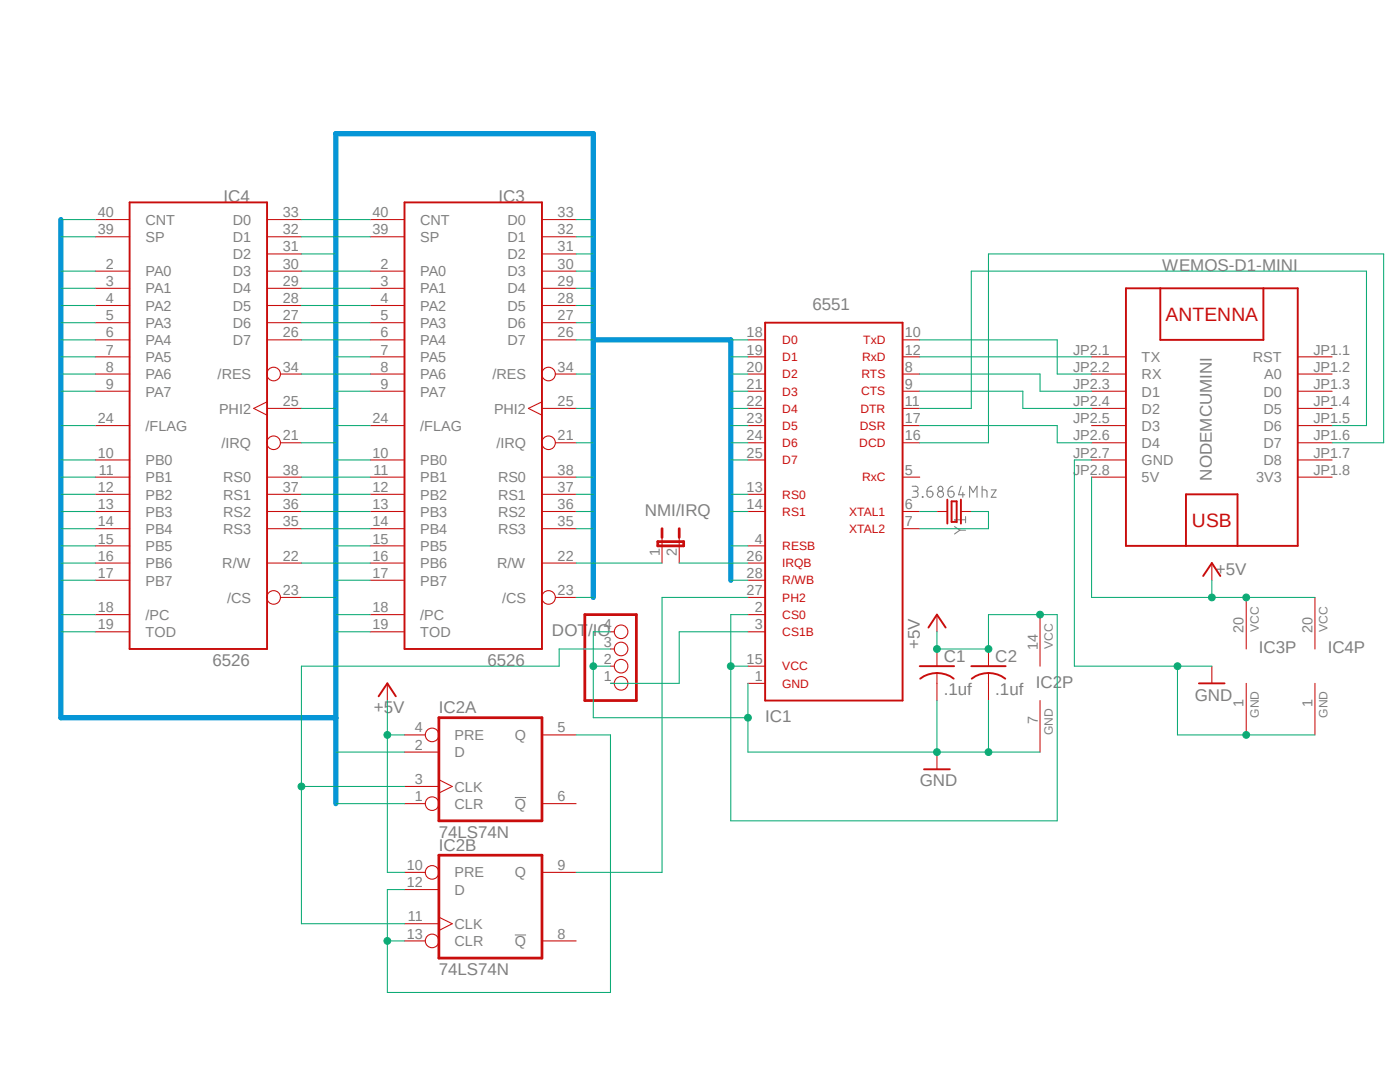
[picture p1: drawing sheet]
<svg xmlns="http://www.w3.org/2000/svg" width="279mm" height="216mm" viewBox="0 0 279 216" stroke-linecap="round" stroke-linejoin="round" font-family="sans-serif">
<path d="M11.6 26.1l264.7 172.1M276.3 26.1l-264.7 172.1" fill="none" stroke="#fff" stroke-width=".2"/>
<g fill="none" stroke="#808080" stroke-width=".21">
<path d="M182 97h.8a.49 .49 0 0 1 .4 .5 .49 .49 0 0 1-.4 .5h-.5M182.6 98a.61 .61 0 0 1 .6 .6 .61 .61 0 0 1-.6 .6h-.6M184.1 99.1l.1 .1zM185 98h.7a.61 .61 0 0 1 .5 .7 .61 .61 0 0 1-.6 .5 .61 .61 0 0 1-.6-.6zM186 97a1 1 0 0 0-1 1M189.2 98h.7a.63 .63 0 0 1 .5 .7 .63 .63 0 0 1-.6 .5 .63 .63 0 0 1-.6-.6zM190.2 97a1.07 1.07 0 0 0-1 1M191.8 97l-.5 1.7h1.2M192.2 98.3v.9M193.5 99.2v-2.2l.7 1.3 .8-1.3v2.2M196 97.7h.6l.3 .3 .1 1.2M196 97v2.2"/>
<path d="M197.8 97.7h1l-1 1.5h1M190.5 105.1l1.1 .7M191.6 105.8l-1.1 .8M191.6 105.8h1.1M192.7 103.7h-2.2l.5 .6M192.7 103.1v1.2M102.7 159.1h2.3M102.7 186.6h2.3"/>
<circle cx="187.7" cy="97.5" r=".49"/>
<circle cx="187.7" cy="98.6" r=".6"/>
</g>
<g fill="none" stroke="#c90d0c" stroke-width=".38">
<path d="M25.9 40.4h27.4v89.1h-27.4zM80.7 40.4h27.5v89.1h-27.5zM224.7 57.5h34.3v51.4h-34.3zM231.6 57.5v10.3h20.5v-10.3M152.7 64.4h27.4v75.4h-27.4zM189.1 99.7v4.8M191.8 99.7v4.8M189.9 100h1v4.1h-1zM236.7 108.9v-10.3h10.3v10.3M240.1 114.9l1.8-2.5 1.6 2.5M75.6 138.9l1.7-2.5 1.7 2.5M183.6 132.9h6.8"/>
<path d="M183.6 135.4a5.5 5.5 0 0 1 6.7 0M185.3 125.2l1.7-2.6 1.7 2.6M193.8 132.9h6.9M193.9 135.4a5.5 5.5 0 0 1 6.7 0M239.3 136.4h5.1M184.4 153.5h5.2"/>
</g>
<g fill="none" stroke="#c90d0c" stroke-width=".21">
<path d="M19 47.2h6.9M19 43.8h6.9M19 57.5h6.9M19 54.1h6.9M53.3 47.2h6.9M53.3 43.8h6.9M53.3 57.5h6.9M53.3 54.1h6.9M53.3 50.7h6.9M73.9 47.2h6.8M73.9 43.8h6.8M73.9 57.5h6.8"/>
<path d="M73.9 54.1h6.8M108.2 47.2h6.8M108.2 43.8h6.8M108.2 57.5h6.8M108.2 54.1h6.8M108.2 50.7h6.8M19 74.6h6.9M19 78.1h6.9M19 67.8h6.9M19 71.2h6.9M19 64.4h6.9M19 61h6.9"/>
<path d="M53.3 67.8h6.9M53.3 64.4h6.9M53.3 61h6.9M56 74.6h4.2M73.9 74.6h6.8M73.9 78.1h6.8M73.9 67.8h6.8M73.9 71.2h6.8M73.9 64.4h6.8M73.9 61h6.8M108.2 67.8h6.8M108.2 64.4h6.8"/>
<path d="M108.2 61h6.8M110.8 74.6h4.2M149.3 74.6h3.4M149.3 78.1h3.4M149.3 67.8h3.4M149.3 71.2h3.4M180.1 74.6h3.5M180.1 78.1h3.5M180.1 67.8h3.5M180.1 71.2h3.5M217.8 74.6h6.9M217.8 78.1h6.9"/>
<path d="M217.8 71.2h6.9M259 74.6h6.9M259 78.1h6.9M259 71.2h6.9M19 95.2h6.9M19 98.6h6.9M19 84.9h6.9M19 91.8h6.9M53.3 95.2h6.9M53.3 81.5h6.9M53.3 98.6h6.9M53.3 80.2l-2.7 1.3 2.7 1.3"/>
<path d="M56 88.3h4.2M73.9 95.2h6.8M73.9 98.6h6.8M73.9 84.9h6.8M73.9 91.8h6.8M108.2 95.2h6.8M108.2 81.5h6.8M108.2 98.6h6.8M108.2 80.2l-2.7 1.3 2.7 1.3M110.8 88.3h4.2M149.3 81.5h3.4M149.3 98.6h3.4"/>
<path d="M149.3 88.3h3.4M149.3 84.9h3.4M149.3 91.8h3.4M180.1 95.2h3.5M180.1 81.5h3.5M180.1 88.3h3.5M180.1 84.9h3.5M217.8 95.2h6.9M217.8 81.5h6.9M217.8 88.3h6.9M217.8 84.9h6.9M217.8 91.8h6.9"/>
<path d="M259 95.2h6.9M259 81.5h6.9M259 88.3h6.9M259 84.9h6.9M259 91.8h6.9M19 108.9h6.9M19 102.1h6.9M19 105.5h6.9M19 112.4h6.9M19 115.8h6.9M53.3 102.1h6.9M53.3 105.5h6.9"/>
<path d="M53.3 112.4h6.9M56 119.2h4.2M73.9 108.9h6.8M73.9 102.1h6.8M73.9 105.5h6.8M73.9 112.4h6.8M73.9 115.8h6.8M108.2 102.1h6.8M108.2 105.5h6.8M108.2 112.4h6.8M110.8 119.2h4.2M132.1 107.2v5.2"/>
<path d="M135.6 107.2v5.2M149.3 108.9h3.4M149.3 102.1h3.4M149.3 112.4h3.4M149.3 119.2h3.4M149.3 115.8h3.4M180.1 102.1h3.5M180.1 105.5h3.5M187 102.1h2.1M191.8 102.1h2M241.9 112.4v3.4M248.7 119.2v10.3"/>
<path d="M262.4 119.2v10.3M19 122.6h6.9M19 126.1h6.9M73.9 122.6h6.8M73.9 126.1h6.8M77.3 136.4v3.4M121.8 136.4h.8M121.8 126.1h.8M121.8 132.9h.8M121.8 129.5h.8M149.3 136.4h3.4M149.3 122.6h3.4"/>
<path d="M149.3 126.1h3.4M149.3 132.9h3.4M187 122.6v3.5M187 129.5v3.4M187 134.3v5.5M197.3 129.5v3.4M197.3 134.3v5.5M207.6 122.6v10.3M207.6 139.8v10.3M241.9 132.9v3.5M248.7 136.4v10.2M262.4 136.4v10.2"/>
<path d="M80.7 150.1h6.9M80.7 156.9h6.9M80.7 146.6h4.2M87.6 155.6l2.7 1.3-2.7 1.3M108.2 146.6h6.8M187 150.1v3.4M80.7 160.4h4.2M80.7 177.5h6.9M80.7 174.1h4.2M108.2 160.4h6.8M108.2 174.1h6.8M80.7 187.7h4.2"/>
<path d="M80.7 184.3h6.9M87.6 183l2.7 1.3-2.7 1.4M108.2 187.7h6.8"/>
<circle cx="54.6" cy="74.6" r="1.36"/>
<circle cx="109.5" cy="74.6" r="1.36"/>
<circle cx="54.6" cy="88.3" r="1.36"/>
<circle cx="109.5" cy="88.3" r="1.36"/>
<circle cx="54.6" cy="119.2" r="1.36"/>
<circle cx="109.5" cy="119.2" r="1.36"/>
<circle cx="123.9" cy="126.1" r="1.36"/>
<circle cx="123.9" cy="132.9" r="1.36"/>
<circle cx="123.9" cy="136.4" r="1.36"/>
<circle cx="123.9" cy="129.5" r="1.36"/>
<circle cx="86.2" cy="146.6" r="1.36"/>
<circle cx="86.2" cy="160.4" r="1.36"/>
<circle cx="86.2" cy="174.1" r="1.36"/>
<circle cx="86.2" cy="187.7" r="1.36"/>
</g>
<path d="M131.3 108.1h5.1v.8h-5.1zM132.1 105.5v1.7M135.6 105.5v1.7M116.7 122.6h10.3v17.2h-10.3zM87.6 143.2h20.6v20.6h-20.6zM87.6 170.6h20.6v20.6h-20.6z" fill="none" stroke="#c90d0c" stroke-width=".55"/>
<path d="M12.1 43.8v99.4h54.9M118.4 67.8h27.4v48M118.4 119.2v-92.5h-51.4v133.7" fill="none" stroke="#0696d7" stroke-width="1.1"/>
<path d="M217.8 91.8h-3.4v41.1h27.5M183.6 102.1h3.4M193.8 102.1h3.5v3.4h-13.7M235 146.6h27.4" fill="none" stroke="#0dab76" stroke-width=".21"/>
<circle cx="248.7" cy="146.6" r=".68" fill="#0dab76"/>
<circle cx="248.7" cy="146.6" r=".68" fill="none" stroke="#0dab76" stroke-width=".2"/>
<path d="M235 132.9v13.7" fill="none" stroke="#0dab76" stroke-width=".21"/>
<circle cx="235" cy="132.9" r=".68" fill="#0dab76"/>
<circle cx="235" cy="132.9" r=".68" fill="none" stroke="#0dab76" stroke-width=".2"/>
<path d="M197.3 139.8v10.3M187 150.1h20.6" fill="none" stroke="#0dab76" stroke-width=".21"/>
<circle cx="197.3" cy="150.1" r=".68" fill="#0dab76"/>
<circle cx="197.3" cy="150.1" r=".68" fill="none" stroke="#0dab76" stroke-width=".2"/>
<path d="M187 139.8v10.3" fill="none" stroke="#0dab76" stroke-width=".21"/>
<circle cx="187" cy="150.1" r=".68" fill="#0dab76"/>
<circle cx="187" cy="150.1" r=".68" fill="none" stroke="#0dab76" stroke-width=".2"/>
<path d="M118.4 132.9h3.4M121.8 126.1h-3.4v17.1h30.9M149.3 136.4v13.7h37.7" fill="none" stroke="#0dab76" stroke-width=".21"/>
<circle cx="118.4" cy="132.9" r=".68" fill="#0dab76"/>
<circle cx="118.4" cy="132.9" r=".68" fill="none" stroke="#0dab76" stroke-width=".2"/>
<circle cx="149.3" cy="143.2" r=".68" fill="#0dab76"/>
<circle cx="149.3" cy="143.2" r=".68" fill="none" stroke="#0dab76" stroke-width=".2"/>
<path d="M187 126.1v3.4h10.3" fill="none" stroke="#0dab76" stroke-width=".21"/>
<circle cx="187" cy="129.5" r=".68" fill="#0dab76"/>
<circle cx="187" cy="129.5" r=".68" fill="none" stroke="#0dab76" stroke-width=".2"/>
<path d="M145.8 132.9h3.5M149.3 122.6h-3.5v41.2h65.2v-41.2h-3.4" fill="none" stroke="#0dab76" stroke-width=".21"/>
<circle cx="145.8" cy="132.9" r=".68" fill="#0dab76"/>
<circle cx="145.8" cy="132.9" r=".68" fill="none" stroke="#0dab76" stroke-width=".2"/>
<path d="M207.6 122.6h-10.3v6.9" fill="none" stroke="#0dab76" stroke-width=".21"/>
<circle cx="197.3" cy="129.5" r=".68" fill="#0dab76"/>
<circle cx="197.3" cy="129.5" r=".68" fill="none" stroke="#0dab76" stroke-width=".2"/>
<circle cx="207.6" cy="122.6" r=".68" fill="#0dab76"/>
<circle cx="207.6" cy="122.6" r=".68" fill="none" stroke="#0dab76" stroke-width=".2"/>
<path d="M217.8 95.2v24h44.6M241.9 115.8v3.4" fill="none" stroke="#0dab76" stroke-width=".21"/>
<circle cx="248.7" cy="119.2" r=".68" fill="#0dab76"/>
<circle cx="248.7" cy="119.2" r=".68" fill="none" stroke="#0dab76" stroke-width=".2"/>
<circle cx="241.8" cy="119.2" r=".68" fill="#0dab76"/>
<circle cx="241.8" cy="119.2" r=".68" fill="none" stroke="#0dab76" stroke-width=".2"/>
<path d="M77.3 139.8v34.3h3.4M77.3 146.6h3.4" fill="none" stroke="#0dab76" stroke-width=".21"/>
<circle cx="77.3" cy="146.6" r=".68" fill="#0dab76"/>
<circle cx="77.3" cy="146.6" r=".68" fill="none" stroke="#0dab76" stroke-width=".2"/>
<g fill="none" stroke="#0dab76" stroke-width=".21">
<path d="M12.1 54.1h6.9M12.1 43.8h6.9M12.1 47.2h6.9M12.1 57.5h6.9M60.2 54.1h13.7M60.2 50.7h6.8M60.2 43.8h13.7M60.2 47.2h13.7M60.2 57.5h13.7M115 54.1h3.4M115 50.7h3.4M115 43.8h3.4"/>
<path d="M115 47.2h3.4M115 57.5h3.4M12.1 71.2h6.9M12.1 67.8h6.9M12.1 74.6h6.9M12.1 78.1h6.9M12.1 61h6.9M12.1 64.4h6.9M60.2 67.8h13.7M60.2 74.6h13.7M60.2 61h13.7M60.2 64.4h13.7"/>
<path d="M67 71.2h6.9M67 78.1h6.9M115 67.8h3.4M115 74.6h3.4M115 61h3.4M115 64.4h3.4M145.8 71.2h3.5M145.8 67.8h3.5M145.8 74.6h3.5M145.8 78.1h3.5M183.6 71.2h34.2M183.6 67.8h27.4v6.8h6.8"/>
<path d="M183.6 74.6h24v3.5h10.2M183.6 78.1h20.5v3.4h13.7M12.1 84.9h6.9M12.1 91.8h6.9M12.1 95.2h6.9M12.1 98.6h6.9M60.2 81.5h6.8M60.2 88.3h6.8M60.2 95.2h13.7M60.2 98.6h13.7M67 84.9h6.9M67 91.8h6.9"/>
<path d="M115 81.5h3.4M115 88.3h3.4M115 95.2h3.4M115 98.6h3.4M145.8 81.5h3.5M145.8 84.9h3.5M145.8 88.3h3.5M145.8 91.8h3.5M145.8 98.6h3.5M183.6 84.9h27.4v3.4h6.8M183.6 81.5h10.2v-27.4h78.9v30.8h-6.8M183.6 88.3h13.7v-37.6h78.8v37.6h-10.2"/>
<path d="M12.1 102.1h6.9M12.1 105.5h6.9M12.1 108.9h6.9M12.1 112.4h6.9M12.1 115.8h6.9M60.2 102.1h13.7M60.2 105.5h13.7M60.2 112.4h13.7M60.2 119.2h6.8M67 108.9h6.9M67 115.8h6.9M115 102.1h3.4"/>
<path d="M115 105.5h3.4M115 112.4h17.1M115 119.2h3.4M145.8 102.1h3.5M145.8 108.9h3.5M145.8 115.8h3.5M12.1 122.6h6.9M12.1 126.1h6.9M67 122.6h6.9M67 126.1h6.9M111.6 132.9h-51.4v51.4h20.5M60.2 156.9h20.5"/>
<path d="M67 150.1h13.7M67 160.4h13.7"/>
</g>
<circle cx="60.2" cy="156.9" r=".68" fill="#0dab76"/>
<circle cx="60.2" cy="156.9" r=".68" fill="none" stroke="#0dab76" stroke-width=".2"/>
<path d="M121.8 129.5h-10.2v3.4M115 146.6h6.8v51.4h-44.5v-20.5h3.4M77.3 187.7h3.4" fill="none" stroke="#0dab76" stroke-width=".21"/>
<circle cx="77.3" cy="187.7" r=".68" fill="#0dab76"/>
<circle cx="77.3" cy="187.7" r=".68" fill="none" stroke="#0dab76" stroke-width=".2"/>
<path d="M135.6 112.4h13.7M149.3 119.2h-17.2v54.9h-17.1M149.3 126.1h-13.7v10.3h-13.8" fill="none" stroke="#0dab76" stroke-width=".21"/>
<g font-size="3.9" fill="#c90d0c">
<text x="232.6" y="64">ANTENNA</text>
<text x="237.9" y="105.2">USB</text>
</g>
<g font-size="3.4" fill="#808080">
<text x="44.6" y="40.4">IC4</text>
<text x="99.5" y="40.4">IC3</text>
<text x="231.9" y="54.1">WEMOS-D1-MINI</text>
<text x="162.1" y="61.8">6551</text>
<text x="241.9" y="95.9" transform="rotate(-90 241.9 95.9)">NODEMCUMINI</text>
<text x="128.7" y="102.9">NMI/IRQ</text>
<text x="242.6" y="114.8">+5V</text>
<text x="110.2" y="126.9">DOT/IO</text>
<text x="183.6" y="129.5" transform="rotate(-90 183.6 129.5)">+5V</text>
<text x="251.3" y="130.3">IC3P</text>
<text x="265" y="130.3">IC4P</text>
<text x="42.4" y="132.9">6526</text>
<text x="97.3" y="132.9">6526</text>
<text x="188.3" y="132.1">C1</text>
<text x="198.6" y="132.1">C2</text>
<text x="206.7" y="137.2">IC2P</text>
<text x="74.6" y="142.2">+5V</text>
<text x="87.6" y="142.4">IC2A</text>
<text x="188.3" y="138.6">.1uf</text>
<text x="198.6" y="138.6">.1uf</text>
<text x="238.4" y="139.8">GND</text>
<text x="152.7" y="144.1">IC1</text>
<text x="183.6" y="156.9">GND</text>
<text x="87.6" y="167.2">74LS74N</text>
<text x="87.6" y="169.8">IC2B</text>
<text x="87.6" y="194.6">74LS74N</text>
</g>
<g font-size="2.9" fill="#808080">
<text x="19.5" y="46.7">39</text>
<text x="19.5" y="43.3">40</text>
<text x="29" y="44.8">CNT</text>
<text x="46.4" y="44.8">D0</text>
<text x="56.4" y="46.7">32</text>
<text x="56.4" y="43.3">33</text>
<text x="74.3" y="46.7">39</text>
<text x="74.3" y="43.3">40</text>
<text x="83.9" y="44.8">CNT</text>
<text x="101.3" y="44.8">D0</text>
<text x="111.3" y="46.7">32</text>
<text x="111.3" y="43.3">33</text>
<text x="21.1" y="53.6">2</text>
<text x="29" y="48.3">SP</text>
<text x="46.4" y="51.7">D2</text>
<text x="46.4" y="48.3">D1</text>
<text x="56.4" y="53.6">30</text>
<text x="56.4" y="50.2">31</text>
<text x="75.9" y="53.6">2</text>
<text x="83.9" y="48.3">SP</text>
<text x="101.3" y="51.7">D2</text>
<text x="101.3" y="48.3">D1</text>
<text x="111.3" y="53.6">30</text>
<text x="111.3" y="50.2">31</text>
<text x="21.1" y="57">3</text>
<text x="29" y="58.5">PA1</text>
<text x="29" y="55.1">PA0</text>
<text x="46.4" y="58.5">D4</text>
<text x="46.4" y="55.1">D3</text>
<text x="56.4" y="57">29</text>
<text x="75.9" y="57">3</text>
<text x="83.9" y="58.5">PA1</text>
<text x="83.9" y="55.1">PA0</text>
<text x="101.3" y="58.5">D4</text>
<text x="101.3" y="55.1">D3</text>
<text x="111.3" y="57">29</text>
<text x="21.1" y="63.9">5</text>
<text x="21.1" y="60.5">4</text>
<text x="29" y="65.4">PA3</text>
<text x="29" y="62">PA2</text>
<text x="46.4" y="65.4">D6</text>
<text x="46.4" y="62">D5</text>
<text x="56.4" y="63.9">27</text>
<text x="56.4" y="60.5">28</text>
<text x="75.9" y="63.9">5</text>
<text x="75.9" y="60.5">4</text>
<text x="83.9" y="65.4">PA3</text>
<text x="83.9" y="62">PA2</text>
<text x="101.3" y="65.4">D6</text>
<text x="101.3" y="62">D5</text>
<text x="111.3" y="63.9">27</text>
<text x="111.3" y="60.5">28</text>
<text x="21.1" y="70.7">7</text>
<text x="21.1" y="67.3">6</text>
<text x="29" y="68.8">PA4</text>
<text x="46.4" y="68.8">D7</text>
<text x="56.4" y="67.3">26</text>
<text x="75.9" y="70.7">7</text>
<text x="75.9" y="67.3">6</text>
<text x="83.9" y="68.8">PA4</text>
<text x="101.3" y="68.8">D7</text>
<text x="111.3" y="67.3">26</text>
<text x="149" y="67.3">18</text>
<text x="149" y="70.7">19</text>
<text x="180.6" y="67.3">10</text>
<text x="180.6" y="70.7">12</text>
<text x="214.2" y="70.7">JP2.1</text>
<text x="262.1" y="70.7">JP1.1</text>
<text x="21.1" y="77.6">9</text>
<text x="21.1" y="74.2">8</text>
<text x="29" y="75.7">PA6</text>
<text x="29" y="72.3">PA5</text>
<text x="43.4" y="75.7">/RES</text>
<text x="56.4" y="74.2">34</text>
<text x="75.9" y="77.6">9</text>
<text x="75.9" y="74.2">8</text>
<text x="83.9" y="75.7">PA6</text>
<text x="83.9" y="72.3">PA5</text>
<text x="98.3" y="75.7">/RES</text>
<text x="111.3" y="74.2">34</text>
<text x="149" y="74.2">20</text>
<text x="149" y="77.6">21</text>
<text x="180.6" y="74.2">8</text>
<text x="180.6" y="77.6">9</text>
<text x="214.2" y="74.2">JP2.2</text>
<text x="214.2" y="77.6">JP2.3</text>
<text x="227.8" y="72.3">TX</text>
<text x="227.8" y="75.7">RX</text>
<text x="250" y="72.3">RST</text>
<text x="252.3" y="75.7">A0</text>
<text x="262.1" y="74.2">JP1.2</text>
<text x="262.1" y="77.6">JP1.3</text>
<text x="29" y="79.1">PA7</text>
<text x="43.7" y="82.5">PHI2</text>
<text x="56.4" y="81">25</text>
<text x="83.9" y="79.1">PA7</text>
<text x="98.6" y="82.5">PHI2</text>
<text x="111.3" y="81">25</text>
<text x="149" y="81">22</text>
<text x="180.6" y="81">11</text>
<text x="214.2" y="81">JP2.4</text>
<text x="227.8" y="79.1">D1</text>
<text x="227.8" y="82.5">D2</text>
<text x="252.1" y="79.1">D0</text>
<text x="252.1" y="82.5">D5</text>
<text x="262.1" y="81">JP1.4</text>
<text x="19.5" y="84.5">24</text>
<text x="29" y="86">/FLAG</text>
<text x="44.2" y="89.4">/IRQ</text>
<text x="56.4" y="87.9">21</text>
<text x="74.3" y="84.5">24</text>
<text x="83.9" y="86">/FLAG</text>
<text x="99.1" y="89.4">/IRQ</text>
<text x="111.3" y="87.9">21</text>
<text x="149" y="84.5">23</text>
<text x="149" y="87.9">24</text>
<text x="180.6" y="87.9">16</text>
<text x="180.6" y="84.5">17</text>
<text x="214.2" y="84.5">JP2.5</text>
<text x="214.2" y="87.9">JP2.6</text>
<text x="227.8" y="86">D3</text>
<text x="227.8" y="89.4">D4</text>
<text x="252.1" y="86">D6</text>
<text x="252.1" y="89.4">D7</text>
<text x="262.1" y="84.5">JP1.5</text>
<text x="262.1" y="87.9">JP1.6</text>
<text x="19.5" y="91.3">10</text>
<text x="19.7" y="94.7">11</text>
<text x="29" y="92.8">PB0</text>
<text x="56.4" y="94.7">38</text>
<text x="74.3" y="91.3">10</text>
<text x="74.5" y="94.7">11</text>
<text x="83.9" y="92.8">PB0</text>
<text x="111.3" y="94.7">38</text>
<text x="149" y="91.3">25</text>
<text x="180.6" y="94.7">5</text>
<text x="214.2" y="91.3">JP2.7</text>
<text x="214.2" y="94.7">JP2.8</text>
<text x="227.8" y="92.8">GND</text>
<text x="252.1" y="92.8">D8</text>
<text x="262.1" y="91.3">JP1.7</text>
<text x="262.1" y="94.7">JP1.8</text>
<text x="19.5" y="101.6">13</text>
<text x="19.5" y="98.2">12</text>
<text x="29" y="99.7">PB2</text>
<text x="29" y="96.3">PB1</text>
<text x="44.5" y="99.7">RS1</text>
<text x="44.5" y="96.3">RS0</text>
<text x="56.4" y="101.6">36</text>
<text x="56.4" y="98.2">37</text>
<text x="74.3" y="101.6">13</text>
<text x="74.3" y="98.2">12</text>
<text x="83.9" y="99.7">PB2</text>
<text x="83.9" y="96.3">PB1</text>
<text x="99.4" y="99.7">RS1</text>
<text x="99.4" y="96.3">RS0</text>
<text x="111.3" y="101.6">36</text>
<text x="111.3" y="98.2">37</text>
<text x="149" y="98.2">13</text>
<text x="149" y="101.6">14</text>
<text x="180.6" y="101.6">6</text>
<text x="227.8" y="96.3">5V</text>
<text x="250.7" y="96.3">3V3</text>
<text x="19.5" y="105">14</text>
<text x="29" y="106.6">PB4</text>
<text x="29" y="103.1">PB3</text>
<text x="44.5" y="106.5">RS3</text>
<text x="44.5" y="103.1">RS2</text>
<text x="56.4" y="105">35</text>
<text x="74.3" y="105">14</text>
<text x="83.9" y="106.6">PB4</text>
<text x="83.9" y="103.1">PB3</text>
<text x="99.4" y="106.5">RS3</text>
<text x="99.4" y="103.1">RS2</text>
<text x="111.3" y="105">35</text>
<text x="180.6" y="105">7</text>
<text x="19.5" y="111.9">16</text>
<text x="19.5" y="108.5">15</text>
<text x="29" y="113.4">PB6</text>
<text x="29" y="110">PB5</text>
<text x="44.4" y="113.4">R/W</text>
<text x="56.4" y="111.9">22</text>
<text x="74.3" y="111.9">16</text>
<text x="74.3" y="108.5">15</text>
<text x="83.9" y="113.4">PB6</text>
<text x="83.9" y="110">PB5</text>
<text x="99.2" y="113.4">R/W</text>
<text x="111.3" y="111.9">22</text>
<text x="131.7" y="111" transform="rotate(-90 131.7 111)">1</text>
<text x="135.1" y="111" transform="rotate(-90 135.1 111)">2</text>
<text x="149" y="111.9">26</text>
<text x="150.6" y="108.5">4</text>
<text x="19.5" y="115.3">17</text>
<text x="29" y="116.8">PB7</text>
<text x="56.4" y="118.7">23</text>
<text x="74.3" y="115.3">17</text>
<text x="83.9" y="116.8">PB7</text>
<text x="111.3" y="118.7">23</text>
<text x="149" y="118.7">27</text>
<text x="149" y="115.3">28</text>
<text x="19.5" y="125.6">19</text>
<text x="19.5" y="122.2">18</text>
<text x="29" y="123.7">/PC</text>
<text x="45.3" y="120.2">/CS</text>
<text x="74.3" y="125.6">19</text>
<text x="74.3" y="122.2">18</text>
<text x="83.9" y="123.7">/PC</text>
<text x="100.2" y="120.2">/CS</text>
<text x="120.5" y="125.6">4</text>
<text x="150.6" y="122.2">2</text>
<text x="150.6" y="125.6">3</text>
<text x="29" y="127.1">TOD</text>
<text x="83.9" y="127.1">TOD</text>
<text x="120.5" y="129">3</text>
<text x="207.1" y="129.8" transform="rotate(-90 207.1 129.8)">14</text>
<text x="248.2" y="126.3" transform="rotate(-90 248.2 126.3)">20</text>
<text x="261.9" y="126.3" transform="rotate(-90 261.9 126.3)">20</text>
<text x="120.5" y="135.9">1</text>
<text x="120.5" y="132.5">2</text>
<text x="149" y="132.5">15</text>
<text x="150.6" y="135.9">1</text>
<text x="248.2" y="141.1" transform="rotate(-90 248.2 141.1)">1</text>
<text x="261.9" y="141.1" transform="rotate(-90 261.9 141.1)">1</text>
<text x="82.8" y="149.6">2</text>
<text x="82.8" y="146.1">4</text>
<text x="90.7" y="147.7">PRE</text>
<text x="102.7" y="147.7">Q</text>
<text x="111.3" y="146.1">5</text>
<text x="207.1" y="144.5" transform="rotate(-90 207.1 144.5)">7</text>
<text x="90.7" y="151.1">D</text>
<text x="82.8" y="159.8">1</text>
<text x="82.8" y="156.4">3</text>
<text x="90.7" y="161.4">CLR</text>
<text x="90.7" y="157.9">CLK</text>
<text x="102.7" y="161.4">Q</text>
<text x="111.3" y="159.8">6</text>
<text x="81.2" y="173.6">10</text>
<text x="111.3" y="173.6">9</text>
<text x="81.2" y="177">12</text>
<text x="90.7" y="178.5">D</text>
<text x="90.7" y="175.1">PRE</text>
<text x="102.7" y="175.1">Q</text>
<text x="81.4" y="183.9">11</text>
<text x="90.7" y="185.4">CLK</text>
<text x="81.2" y="187.3">13</text>
<text x="90.7" y="188.8">CLR</text>
<text x="102.7" y="188.8">Q</text>
<text x="111.3" y="187.3">8</text>
</g>
<g font-size="2.4" fill="#c90d0c">
<text x="156.1" y="68.7">D0</text>
<text x="172.3" y="68.6">TxD</text>
<text x="156.1" y="72.1">D1</text>
<text x="156.1" y="75.5">D2</text>
<text x="171.9" y="75.5">RTS</text>
<text x="172" y="72.1">RxD</text>
<text x="156.1" y="79">D3</text>
<text x="156.1" y="82.4">D4</text>
<text x="171.7" y="82.3">DTR</text>
<text x="171.9" y="78.9">CTS</text>
<text x="156.1" y="85.8">D5</text>
<text x="156.1" y="89.2">D6</text>
<text x="171.5" y="89.2">DCD</text>
<text x="171.6" y="85.8">DSR</text>
<text x="156.1" y="92.7">D7</text>
<text x="156.1" y="99.5">RS0</text>
<text x="172" y="96.1">RxC</text>
<text x="156.1" y="102.9">RS1</text>
<text x="169.5" y="102.9">XTAL1</text>
<text x="169.5" y="106.3">XTAL2</text>
<text x="156.1" y="109.8">RESB</text>
<text x="156.1" y="113.2">IRQB</text>
<text x="156.1" y="116.6">R/WB</text>
<text x="156.1" y="120.1">PH2</text>
<text x="156.1" y="123.5">CS0</text>
<text x="156.1" y="126.9">CS1B</text>
<text x="156.1" y="137.2">GND</text>
<text x="156.1" y="133.8">VCC</text>
</g>
<g font-size="2.4" fill="#808080">
<text x="210.1" y="129.5" transform="rotate(-90 210.1 129.5)">VCC</text>
<text x="251.2" y="126.1" transform="rotate(-90 251.2 126.1)">VCC</text>
<text x="265" y="126.1" transform="rotate(-90 265 126.1)">VCC</text>
<text x="251.2" y="143.2" transform="rotate(-90 251.2 143.2)">GND</text>
<text x="265" y="143.2" transform="rotate(-90 265 143.2)">GND</text>
<text x="210.1" y="146.6" transform="rotate(-90 210.1 146.6)">GND</text>
</g>
</svg>
